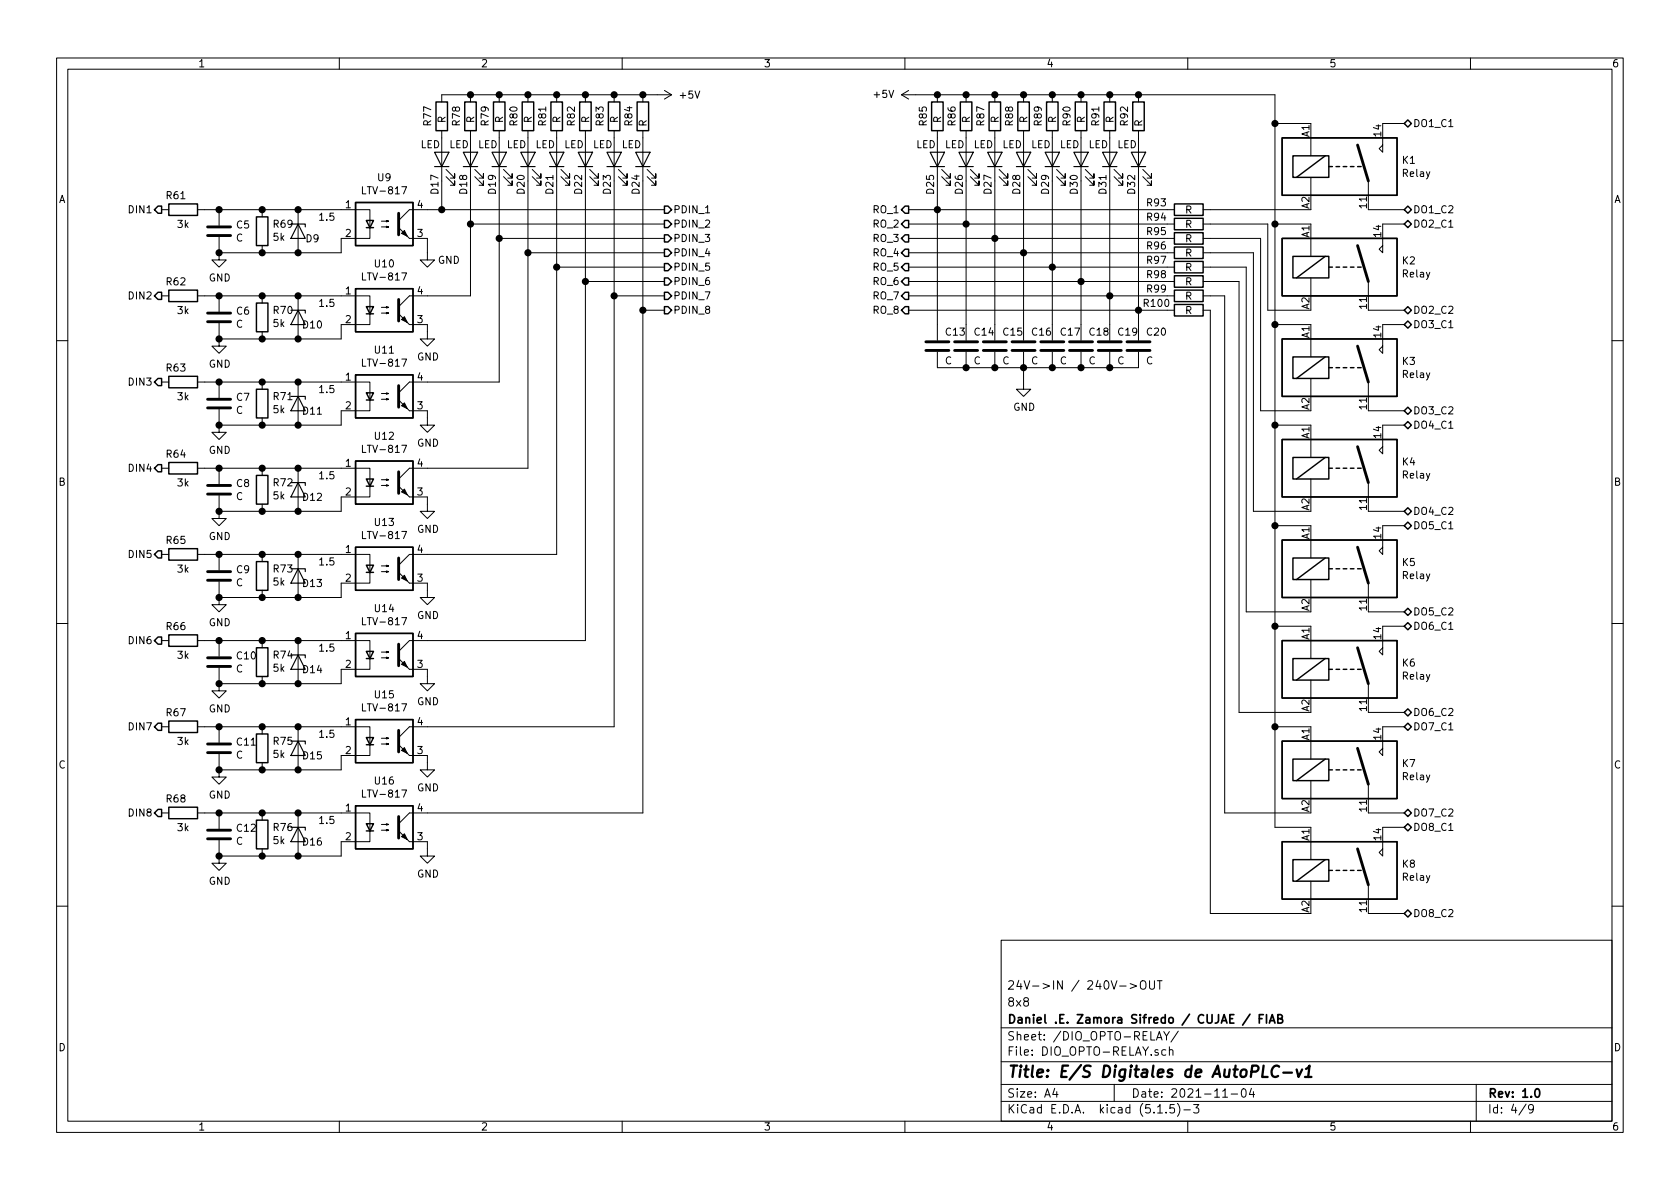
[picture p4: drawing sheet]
<svg xmlns="http://www.w3.org/2000/svg" width="297mm" height="210mm" viewBox="0 0 297 210" stroke-linecap="round" stroke-linejoin="round" font-family="sans-serif">
<g fill="none" stroke="#000" stroke-width=".18">
<path d="M10 10.3h277v189.9h-277zM12 12.2h273v186.1h-273zM60 10.3v1.9M83.2 16.8v1.2M88.3 16.8v1.2M93.3 16.8v1.2M98.4 16.8v1.2M103.5 16.8v1.2M108.6 16.8v1.2M110 10.3v1.9M113.7 16.8v1.2M117.5 16l1.2 .8"/>
<path d="M118.7 16.8h-40.6v1.2M118.7 16.8l-1.2 .7M159.4 16.8l1.3 .7M159.4 16.8h66v129.5h6.4M160 10.3v1.9M160.7 16l-1.3 .8M165.7 16.8v1.2M170.8 16.8v1.2M175.9 16.8v1.2M181 16.8v1.2M186.1 16.8v1.2M191.1 16.8v1.2"/>
<path d="M196.2 16.8v1.2M201.3 16.8v1.2M210 10.3v1.9M260 10.3v1.9M28.6 37.1h1.2M34.9 37.1h30.5v3.3M38.7 37.1v2.8M46.4 37.1v1.2M52.7 37.1v7.6M67.4 39.1h1.3l-.4 .1v-.2l.4 .1M71 33h.9l-.6 1.3M78.1 23.1v14"/>
<path d="M78.9 31.2l1.5 1.6v-.8v.8h-.8M78.9 30l1.5 1.5v-.8v.8h-.8M83.2 23.1v29.2h-10.8l-1.9 1.9M83.2 39.6h34.3M83.9 31.2l1.6 1.6v-.8v.8h-.8M83.9 30l1.6 1.5v-.8v.8h-.8M88.3 23.1v44.5h-15.9l-1.9 1.9M89 31.2l1.6 1.6v-.8v.8h-.8M89 30l1.6 1.5v-.8v.8h-.8M93.3 23.1v59.7h-20.9l-1.9 1.9M94.1 31.2l1.5 1.6v-.8v.8h-.7M94.1 30l1.5 1.5v-.8v.8h-.7"/>
<path d="M98.4 23.1v74.9h-26l-1.9 1.9M99.2 31.2l1.5 1.6v-.8v.8h-.8M99.2 30l1.5 1.5v-.8v.8h-.8M103.5 23.1v90.2h-31.1l-1.9 1.9M104.3 31.2l1.5 1.6v-.8v.8h-.8M104.3 30l1.5 1.5v-.8v.8h-.8M108.6 23.1v105.4h-36.2l-1.9 1.9M109.3 31.2l1.6 1.6v-.8v.8h-.8M109.3 30l1.6 1.5v-.8v.8h-.8M113.7 23.1v120.7h-41.3l-1.9 1.9M114.4 31.2l1.6 1.6v-.8v.8h-.8M114.4 30l1.6 1.5v-.8v.8h-.8"/>
<path d="M117.5 37.1h-45.1l-1.9 1.9M124.7 37.6h.8M160.7 39.6h46.9M160.7 37.1h46.9M165.7 23.1v37.1M166.5 31.2l1.5 1.6v-.8v.8h-.7M166.5 30l1.5 1.5v-.8v.8h-.7M170.8 23.1v37.1M171.6 31.2l1.5 1.6v-.8v.8h-.8M171.6 30l1.5 1.5v-.8v.8h-.8M175.9 23.1v37.1M176.7 31.2l1.5 1.6v-.8v.8h-.8"/>
<path d="M176.7 30l1.5 1.5v-.8v.8h-.8M181 23.1v37.1M181.7 31.2l1.6 1.6v-.8v.8h-.8M181.7 30l1.6 1.5v-.8v.8h-.8M186.1 23.1v37.1M186.8 31.2l1.5 1.6v-.8v.8h-.7M186.8 30l1.5 1.5v-.8v.8h-.7M191.1 23.1v37.1M191.9 31.2l1.5 1.6v-.8v.8h-.7M191.9 30l1.5 1.5v-.8v.8h-.7M196.2 23.1v37.1M197 31.2l1.5 1.6v-.8v.8h-.8"/>
<path d="M197 30l1.5 1.5v-.8v.8h-.8M201.3 23.1v37.1M202.1 31.2l1.5 1.6v-.8v.8h-.8M202.1 30l1.5 1.5v-.8v.8h-.8M212.7 39.6h11.5v15.3h7.6M212.7 37.1h19.1M225.4 39.6h6.4M225.4 21.8h6.4M231.8 24.4v3.2M231.8 31.4v3.1M241.9 37.1h6.4M241.9 32v2.5"/>
<path d="M244.5 24.4v2.5l-.7-.6 .7-.7M244.5 39.6h3.8M244.5 21.8h3.8M28.6 52.3h1.2M34.9 52.3h30.5v3.3M38.7 59.9v1.3h1.3l-1.3 1.3-1.2-1.3h1.2M38.7 44.7v1.3h1.3l-1.3 1.2-1.2-1.2h1.2M38.7 41.9v2.8M38.7 52.3v2.8M38.7 57.1v2.8M46.4 43.4v1.3M46.4 52.3v1.3"/>
<path d="M46.4 58.7v1.2M52.7 52.3v7.6M65.4 55.5v1.9h-5.1v2.5h-21.6M65.4 40.3v1.9h-5.1v2.5h-21.6M67.4 55.4h1.3l-.4 .1v-.3l.4 .2M67.4 54.4h1.3l-.4 .1v-.3l.4 .2M67.4 40.1h1.3l-.4 .2v-.3l.4 .1M71 48.3h.9l-.6 1.2M72.4 57.4h3.2v2.5h1.2l-1.2 1.3-1.3-1.3h1.3M72.4 42.2h3.2v3.8h1.2l-1.2 1.2-1.3-1.2h1.3M88.3 42.2h29.2M93.3 44.7h24.2"/>
<path d="M98.4 47.2h19.1M103.5 49.8h14M108.6 52.3h8.9M113.7 54.9h3.8M160.7 54.9h46.9M160.7 52.3h46.9M160.7 49.8h46.9M160.7 47.2h46.9M160.7 44.7h46.9M160.7 42.2h46.9M212.7 44.7h8.9v45.7h10.2M212.7 52.3h3.8v91.5h15.3"/>
<path d="M212.7 54.9h1.3v106.6h17.8M212.7 49.8h6.4v76.2h12.7M212.7 47.2h7.6v61h11.5M212.7 42.2h10.2v30.4h8.9M225.4 57.4h6.4M231.8 42.2v3.1M231.8 49.1v3.2M231.8 59.9v3.2M241.9 54.9h6.4M241.9 49.8v2.5M244.5 42.2v2.5l-.7-.6 .7-.7M244.5 59.9v2.6l-.7-.7 .7-.6"/>
<path d="M244.5 57.4h3.8M10 60.2h2M28.6 67.6h1.2M34.9 67.6h30.5v3.3M38.7 75.2v1.2h1.3l-1.3 1.3-1.2-1.3h1.2M38.7 67.6v2.8M38.7 72.4v2.8M46.4 67.6v1.2M46.4 73.9v1.3M52.7 67.6v7.6M65.4 70.7v1.9h-5.1v2.6h-21.6M67.4 70.6h1.3l-.4 .1v-.2l.4 .1"/>
<path d="M67.4 69.6h1.3l-.4 .1v-.2l.4 .1M71 63.5h.9l-.6 1.3M71 78.7h.9l-.6 1.3M72.4 72.6h3.2v2.6h1.2l-1.2 1.2-1.3-1.2h1.3M165.7 62.2v2.8h35.6v-2.8M170.8 62.2v2.8M175.9 62.2v2.8M181 62.2v6.6h1.2l-1.2 1.3-1.3-1.3h1.3M186.1 62.2v2.8M191.1 62.2v2.8M196.2 62.2v2.8M225.4 75.2h6.4"/>
<path d="M231.8 66.9v3.2M231.8 77.7v3.2M241.9 67.6v2.5M241.9 72.6h6.4M244.5 77.7v2.6l-.7-.7 .7-.6M244.5 75.2h3.8M285 60.2h2M28.6 82.8h1.2M28.6 98h1.2M34.9 98h30.5v3.3M34.9 82.8h30.5v3.3M38.7 90.4v1.3h1.3l-1.3 1.3-1.2-1.3h1.2"/>
<path d="M38.7 82.8v2.8M38.7 87.6v2.8M38.7 98v2.8M46.4 82.8v1.3M46.4 89.1v1.3M46.4 98v1.3M52.7 82.8v7.6M52.7 98v7.7M65.4 86v1.9h-5.1v2.5h-21.6M67.4 85.8h1.3l-.4 .2v-.3l.4 .1M67.4 84.8h1.3l-.4 .2v-.3l.4 .1M71 94h.9l-.6 1.2"/>
<path d="M72.4 87.9h3.2v2.5h1.2l-1.2 1.3-1.3-1.3h1.3M225.4 93h6.4M231.8 84.7v3.2M231.8 95.5v3.2M241.9 85.3v2.6M241.9 90.4h6.4M244.5 95.5v2.5l-.7-.6 .7-.6M244.5 93h3.8M10 110.3h2M28.6 113.3h1.2M34.9 113.3h30.5v3.3M38.7 105.7v1.2h1.3l-1.3 1.3-1.2-1.3h1.2"/>
<path d="M38.7 102.9v2.8M38.7 113.3v2.8M38.7 118.1v2.8M46.4 104.4v1.3M46.4 113.3v1.2M46.4 119.6v1.3M52.7 113.3v7.6M65.4 101.2v1.9h-5.1v2.6h-21.6M65.4 116.5v1.9h-5.1v2.5h-21.6M67.4 101.1h1.3l-.4 .1v-.2l.4 .1M67.4 100.1h1.3l-.4 .1v-.3l.4 .2M67.4 116.3h1.3l-.4 .2v-.3l.4 .1"/>
<path d="M67.4 115.3h1.3l-.4 .1v-.2l.4 .1M71 109.2h.9l-.6 1.3M72.4 118.4h3.2v2.5h1.2l-1.2 1.3-1.3-1.3h1.3M72.4 103.1h3.2v2.6h1.2l-1.2 1.2-1.3-1.2h1.3M225.4 110.7h6.4M231.8 102.5v3.2M231.8 113.3v3.2M241.9 103.1v2.6M241.9 108.2h6.4M244.5 113.3v2.5l-.7-.6 .7-.7M244.5 110.7h3.8M285 110.3h2"/>
<path d="M28.6 128.5h1.2M34.9 128.5h30.5v3.3M38.7 136.1v1.3h1.3l-1.3 1.3-1.2-1.3h1.2M38.7 120.9v1.3h1.3l-1.3 1.2-1.2-1.2h1.2M38.7 128.5v2.8M38.7 133.3v2.8M46.4 128.5v1.3M46.4 134.9v1.2M52.7 128.5v7.6M65.4 131.7v1.9h-5.1v2.5h-21.6M67.4 131.6h1.3l-.4 .1v-.3l.4 .2M67.4 130.6h1.3l-.4 .1v-.3l.4 .2"/>
<path d="M71 139.7h.9l-.6 1.3M71 124.5h.9l-.6 1.2M72.4 133.6h3.2v2.5h1.2l-1.2 1.3-1.3-1.3h1.3M225.4 128.5h6.4M231.8 120.3v3.1M231.8 131.1v3.1M231.8 138v3.2M241.9 120.9v2.5M241.9 138.7v2.5M241.9 126h6.4M244.5 131.1v2.5l-.7-.6 .7-.7M244.5 128.5h3.8"/>
<path d="M28.6 143.8h1.2M34.9 143.8h30.5v3.3M38.7 151.4v1.2h1.3l-1.3 1.3-1.2-1.3h1.2M38.7 143.8v2.8M38.7 148.6v2.8M46.4 143.8v1.2M46.4 150.1v1.3M52.7 143.8v7.6M65.4 146.9v1.9h-5.1v2.6h-21.6M67.4 146.8h1.3l-.4 .1v-.2l.4 .1M67.4 145.8h1.3l-.4 .1v-.2l.4 .1M72.4 148.8h3.2v2.6h1.2l-1.2 1.2-1.3-1.2h1.3"/>
<path d="M231.8 148.8v3.2M231.8 155.8v3.2M241.9 143.8h6.4M241.9 156.5v2.5M244.5 148.8v2.6l-.7-.7 .7-.6M244.5 146.3h3.8M10 160.2h2M177 166.3h108v32h-108zM199.8 173.9l1.2 .5-1.2 .4M201.7 173.7a.5 .5 0 0 1 .6-.3 .5 .5 0 0 1 .3 .5v.5a.5 .5 0 0 1-.5 .5 .5 .5 0 0 1-.5-.5zM203.3 173.4v1.2l.3 .3h.2l.3-.3v-1.2M204.6 173.4h.9"/>
<path d="M205.1 173.4v1.5M241.9 161.5h6.4M285 160.2h2M60 198.3v1.9M110 198.3v1.9M160 198.3v1.9M177 194.8h108M177 191.8h108M177 187.8h108M177 181.8h108M186.5 192.5l-.4 1h1M186.8 193v1"/>
<path d="M197 191.8v3M204.5 183.9l.5-1.5 .5 1.5M204.6 183.5h.7M204.7 196.8h.8M205.8 182.4l.4 .8 .6-.8M206.1 185.7l-.4-.1-.3 .3 .1 .6 .2 .1 .4-.1M206.2 196.7v.1M206.2 183.2v.7M206.8 185.7l.2-.1 .3 .1 .1 .9M206.8 185.1v1.5M207.6 195.3h-.7l-.1 .7 .2-.1 .5 .1 .2 .2-.1 .5-.2 .1-.6-.1M208.2 195.1a1.71 1.71 0 0 1 0 2.3"/>
<path d="M208.3 182.3l-1.3 2M209.3 196.3h1.2M210 198.3v1.9M211 195.3h1l-.5 .6 .4 .1v.7l-.2 .1-.7-.1M216.2 194h.8M217.7 193.5h1.1M219.6 192.7l.4-.2a.94 .94 0 0 1 0 1.5 .82 .82 0 0 1-.4-1.3zM221.3 192.5l-.4 1h.9M221.6 193v1M260 198.3v1.9M261 191.8v6.5M269.8 195.2l-1.2 2"/>
<path d="M271.1 196l-.3 .3-.4-.1-.1-.2v-.4l.1-.2 .4-.1 .2 .2a1.19 1.19 0 0 1-.2 1.2l-.4 .1"/>
</g>
<path d="M221 179.3l-1.3 2M223.4 179.4h-.7v1.5M223.9 179.4v1.5M222.7 180.1h.4M224.4 180.9l.5-1.5 .5 1.5M224.6 180.5h.7M225.9 180.1h.5l.2-.1 .1-.3-.3-.3h-.5v1.5h.6l.3-.3a.41 .41 0 0 0-.4-.5M271.5 192.7l.2-.2a.81 .81 0 0 1 .6 .6 .81 .81 0 0 1-.3 .8l-.1 .1a.79 .79 0 0 1-.4-1.3z" fill="none" stroke="#000" stroke-width=".3"/>
<path d="M223.4 188.4l-.2 2h.9M226.2 188.6a.87 .87 0 0 0-1 0 .87 .87 0 0 0-.4 1 .7 .7 0 0 0 .3 .8 .7 .7 0 0 0 .9-.1M226.9 189.7h1.5M229.3 189.1l.3 1.3 .6-1.3M230.7 190.4h1.2M230.9 189l.6-.6-.2 2" fill="none" stroke="#000" stroke-width=".41"/>
<g fill="none" stroke="#000" stroke-width=".25">
<path d="M77.1 18h2v5.1h-2zM82.2 18h2v5.1h-2zM87.2 18h2.1v5.1h-2.1zM92.3 18h2.1v5.1h-2.1zM97.4 18h2v5.1h-2zM102.5 18h2v5.1h-2zM107.6 18h2v5.1h-2zM112.6 18h2.1v5.1h-2.1zM164.7 18h2.1v5.1h-2.1zM169.8 18h2v5.1h-2zM174.9 18h2v5.1h-2zM180 18h2v5.1h-2z"/>
<path d="M185 18h2.1v5.1h-2.1zM190.1 18h2.1v5.1h-2.1zM195.2 18h2v5.1h-2zM200.3 18h2v5.1h-2zM27.9 36.4h.7v1.3h-.7l-.6-.6zM29.8 36.1h5.1v2h-5.1zM45.3 38.3h2.1v5.1h-2.1zM62.9 35.8h10.1v7.6h-10.1zM64.8 39h1.2l-.6 1.3zM117.5 36.4h.6l.6 .7-.6 .6h-.6zM117.5 39h.6l.6 .6-.6 .7h-.6zM160 39h.7v1.3h-.7l-.6-.7z"/>
<path d="M160 36.4h.7v1.3h-.7l-.6-.6zM207.6 38.6h5.1v2h-5.1zM207.6 36.1h5.1v2h-5.1zM226.7 24.4h20.3v10.1h-20.3zM228.6 27.6h6.3v3.8h-6.3zM234.3 27.6l-5.1 3.8M234.9 29.5h.7M236.2 29.5h.7M237.5 29.5h.6M238.8 29.5h.6M240 29.5h.7M248.3 39.6l.6-.6 .7 .6-.7 .7z"/>
<path d="M248.3 37.1l.6-.7 .7 .7-.7 .6zM248.3 21.8l.6-.6 .7 .6-.7 .7zM27.9 51.7h.7v1.3h-.7l-.6-.7zM29.8 51.3h5.1v2h-5.1zM45.3 53.6h2.1v5.1h-2.1zM62.9 51h10.1v7.7h-10.1zM64.8 54.2h1.2l-.6 1.3zM64.8 55.5h1.2M64.8 40.3h1.2M117.5 46.6h.6l.6 .6-.6 .7h-.6zM117.5 49.1h.6l.6 .7-.6 .6h-.6zM117.5 51.7h.6l.6 .6-.6 .7h-.6z"/>
<path d="M117.5 54.2h.6l.6 .7-.6 .6h-.6zM117.5 41.5h.6l.6 .7-.6 .6h-.6zM117.5 44.1h.6l.6 .6-.6 .6h-.6zM160 41.5h.7v1.3h-.7l-.6-.6zM160 44.1h.7v1.2h-.7l-.6-.6zM160 54.2h.7v1.3h-.7l-.6-.6zM160 51.7h.7v1.3h-.7l-.6-.7zM160 49.1h.7v1.3h-.7l-.6-.6zM160 46.6h.7v1.3h-.7l-.6-.7zM207.6 53.8h5.1v2.1h-5.1zM207.6 51.3h5.1v2h-5.1zM207.6 48.8h5.1v2h-5.1z"/>
<path d="M207.6 46.2h5.1v2.1h-5.1zM207.6 43.7h5.1v2h-5.1zM207.6 41.1h5.1v2.1h-5.1zM226.7 42.2h20.3v10.1h-20.3zM226.7 59.9h20.3v10.2h-20.3zM228.6 45.3h6.3v3.8h-6.3zM234.3 45.3l-5.1 3.8M234.9 47.2h.7M236.2 47.2h.7M237.5 47.2h.6M238.8 47.2h.6M240 47.2h.7"/>
<path d="M248.3 57.4l.6-.6 .7 .6-.7 .6zM248.3 54.9l.6-.7 .7 .7-.7 .6zM27.9 66.9h.7v1.3h-.7l-.6-.6zM29.8 66.5h5.1v2.1h-5.1zM45.3 68.8h2.1v5.1h-2.1zM62.9 66.3h10.1v7.6h-10.1zM64.8 69.5h1.2l-.6 1.2zM64.8 70.7h1.2M226.7 77.7h20.3v10.2h-20.3zM228.6 63.1h6.3v3.8h-6.3zM234.3 63.1l-5.1 3.8M234.9 65h.7"/>
<path d="M236.2 65h.7M237.5 65h.6M238.8 65h.6M240 65h.7M248.3 75.2l.6-.7 .7 .7-.7 .6zM248.9 72l.7 .6-.7 .7-.6-.7zM27.9 97.4h.7v1.3h-.7l-.6-.7zM27.9 82.2h.7v1.2h-.7l-.6-.6zM29.8 81.8h5.1v2h-5.1zM29.8 97h5.1v2.1h-5.1zM45.3 84.1h2.1v5h-2.1zM45.3 99.3h2.1v5.1h-2.1z"/>
<path d="M62.9 96.8h10.1v7.6h-10.1zM62.9 81.5h10.1v7.6h-10.1zM64.8 99.9h1.2l-.6 1.3zM64.8 84.7h1.2l-.6 1.3zM64.8 86h1.2M226.7 95.5h20.3v10.2h-20.3zM228.6 80.9h6.3v3.8h-6.3zM228.6 98.7h6.3v3.8h-6.3zM234.3 80.9l-5.1 3.8M234.3 98.7l-5.1 3.8M234.9 82.8h.7M236.2 82.8h.7"/>
<path d="M237.5 82.8h.6M238.8 82.8h.6M240 82.8h.7M248.3 90.4l.6-.6 .7 .6-.7 .7zM248.3 93l.6-.7 .7 .7-.7 .6zM27.9 112.6h.7v1.3h-.7l-.6-.6zM29.8 112.3h5.1v2h-5.1zM45.3 114.5h2.1v5.1h-2.1zM62.9 112h10.1v7.6h-10.1zM64.8 115.2h1.2l-.6 1.3zM64.8 101.2h1.2M64.8 116.5h1.2"/>
<path d="M226.7 113.3h20.3v10.1h-20.3zM228.6 116.5h6.3v3.8h-6.3zM234.3 116.5l-5.1 3.8M234.9 100.6h.7M234.9 118.4h.7M236.2 100.6h.7M236.2 118.4h.7M237.5 100.6h.6M237.5 118.4h.6M238.8 100.6h.6M238.8 118.4h.6M240 100.6h.7"/>
<path d="M240 118.4h.7M248.3 110.7l.6-.6 .7 .6-.7 .7zM248.9 107.6l.7 .6-.7 .6-.6-.6zM27.9 127.9h.7v1.3h-.7l-.6-.7zM29.8 127.5h5.1v2h-5.1zM45.3 129.8h2.1v5.1h-2.1zM62.9 127.2h10.1v7.7h-10.1zM64.8 130.4h1.2l-.6 1.3zM64.8 131.7h1.2M226.7 131.1h20.3v10.1h-20.3zM228.6 134.2h6.3v3.8h-6.3zM234.3 134.2l-5.1 3.8"/>
<path d="M234.9 136.1h.7M236.2 136.1h.7M237.5 136.1h.6M238.8 136.1h.6M240 136.1h.7M248.3 126l.6-.7 .7 .7-.7 .6zM248.3 128.5l.6-.6 .7 .6-.7 .7zM27.3 143.8l.6-.7h.7v1.3h-.7zM29.8 142.7h5.1v2.1h-5.1zM45.3 145h2.1v5.1h-2.1zM62.9 142.5h10.1v7.6h-10.1zM64.8 145.7h1.2l-.6 1.2z"/>
<path d="M64.8 146.9h1.2M226.7 148.8h20.3v10.2h-20.3zM228.6 152h6.3v3.8h-6.3zM234.3 152l-5.1 3.8M234.9 153.9h.7M236.2 153.9h.7M237.5 153.9h.6M238.8 153.9h.6M240 153.9h.7M248.3 146.3l.6-.6 .7 .6-.7 .6zM248.3 143.8l.6-.7 .7 .7-.7 .6zM248.3 161.5l.6-.6 .7 .6-.7 .7z"/>
</g>
<g fill="none" stroke="#000" stroke-width=".2">
<path d="M51.4 39.6h2.6v.5M52.7 39.6l1.3 2.6h-2.6zM76.8 26.9h2.6l-1.3 2.6zM76.8 29.5h2.6M81.9 26.9h2.6l-1.3 2.6zM81.9 29.5h2.6M87 26.9h2.5l-1.2 2.6zM87 29.5h2.5M92.1 26.9h2.5l-1.3 2.6zM92.1 29.5h2.5M97.2 26.9h2.5l-1.3 2.6zM97.2 29.5h2.5"/>
<path d="M102.2 26.9h2.6l-1.3 2.6zM102.2 29.5h2.6M107.3 26.9h2.6l-1.3 2.6zM107.3 29.5h2.6M112.4 26.9h2.5l-1.2 2.6zM112.4 29.5h2.5M164.5 26.9h2.5l-1.3 2.6zM164.5 29.5h2.5M169.5 26.9h2.6l-1.3 2.6zM169.5 29.5h2.6M174.6 26.9h2.6l-1.3 2.6zM174.6 29.5h2.6"/>
<path d="M179.7 26.9h2.5l-1.2 2.6zM179.7 29.5h2.5M184.8 26.9h2.5l-1.2 2.6zM184.8 29.5h2.5M189.9 26.9h2.5l-1.3 2.6zM189.9 29.5h2.5M194.9 26.9h2.6l-1.3 2.6zM194.9 29.5h2.6M200 26.9h2.6l-1.3 2.6zM200 29.5h2.6M51.4 54.9h2.6v.5M52.7 54.9l1.3 2.5h-2.6z"/>
<path d="M51.4 70.1h2.6v.5M52.7 70.1l1.3 2.5h-2.6zM51.4 85.3h2.6v.5M52.7 85.3l1.3 2.6h-2.6zM51.4 100.6h2.6v.5M51.4 115.8h2.6v.5M52.7 100.6l1.3 2.5h-2.6zM52.7 115.8l1.3 2.6h-2.6zM51.4 131.1h2.6v.5M52.7 131.1l1.3 2.5h-2.6zM51.4 146.3h2.6v.5M52.7 146.3l1.3 2.5h-2.6z"/>
</g>
<g fill="none" stroke="#000" stroke-width=".51">
<path d="M70.5 37.7v3.8M240 25.6l1.9 6.4M36.7 56.9h4.1M36.7 55.4h4.1M36.7 41.7h4.1M36.7 40.1h4.1M70.5 53v3.8M240 43.4l1.9 6.4M36.7 72.1h4.1M36.7 70.6h4.1M70.5 68.2v3.8M163.7 62h4.1"/>
<path d="M163.7 60.4h4.1M168.8 62h4M168.8 60.4h4M173.9 62h4M173.9 60.4h4M178.9 62h4.1M178.9 60.4h4.1M184 62h4.1M184 60.4h4.1M189.1 62h4.1M189.1 60.4h4.1M194.2 62h4"/>
<path d="M194.2 60.4h4M199.3 62h4M199.3 60.4h4M240 61.2l1.9 6.4M240 79l1.9 6.3M36.7 87.4h4.1M36.7 85.8h4.1M70.5 98.7v3.8M70.5 83.4v3.8M240 96.8l1.9 6.3M36.7 102.6h4.1M36.7 101.1h4.1"/>
<path d="M36.7 117.9h4.1M36.7 116.3h4.1M70.5 113.9v3.8M240 114.5l1.9 6.4M36.7 133.1h4.1M36.7 131.6h4.1M70.5 129.2v3.8M240 132.3l1.9 6.4M36.7 148.3h4.1M36.7 146.8h4.1M70.5 144.4v3.8M240 150.1l1.9 6.4"/>
</g>
<g fill="#000" stroke="#000" stroke-width=".18">
<path d="M71 56.5l.5-.5 .5 1zM71 41.3l.5-.5 .5 1zM70.5 55.5l1.9 1.9zM70.5 40.3l1.9 1.9zM71 71.7l.5-.5 .5 1.1zM70.5 70.7l1.9 1.9zM71 87l.5-.5 .5 1zM70.5 86l1.9 1.9zM71 102.2l.5-.5 .5 1zM71 117.5l.5-.5 .5 1zM70.5 101.2l1.9 1.9zM70.5 116.5l1.9 1.9z"/>
<path d="M71 132.7l.5-.5 .5 1zM70.5 131.7l1.9 1.9zM71 147.9l.5-.5 .5 1.1zM70.5 146.9l1.9 1.9z"/>
</g>
<g fill="#000" stroke="#000" stroke-width=".25">
<circle cx="83.2" cy="16.8" r=".51"/>
<circle cx="88.3" cy="16.8" r=".51"/>
<circle cx="93.3" cy="16.8" r=".51"/>
<circle cx="98.4" cy="16.8" r=".51"/>
<circle cx="103.5" cy="16.8" r=".51"/>
<circle cx="108.6" cy="16.8" r=".51"/>
<circle cx="113.7" cy="16.8" r=".51"/>
<circle cx="165.7" cy="16.8" r=".51"/>
<circle cx="170.8" cy="16.8" r=".51"/>
<circle cx="175.9" cy="16.8" r=".51"/>
<circle cx="181" cy="16.8" r=".51"/>
<circle cx="186.1" cy="16.8" r=".51"/>
<circle cx="191.1" cy="16.8" r=".51"/>
<circle cx="196.2" cy="16.8" r=".51"/>
<circle cx="201.3" cy="16.8" r=".51"/>
<circle cx="38.7" cy="37.1" r=".51"/>
<circle cx="46.4" cy="37.1" r=".51"/>
<circle cx="52.7" cy="37.1" r=".51"/>
<circle cx="78.1" cy="37.1" r=".51"/>
<circle cx="83.2" cy="39.6" r=".51"/>
<circle cx="165.7" cy="37.1" r=".51"/>
<circle cx="170.8" cy="39.6" r=".51"/>
<circle cx="225.4" cy="21.8" r=".51"/>
<circle cx="225.4" cy="39.6" r=".51"/>
<circle cx="38.7" cy="44.7" r=".51"/>
<circle cx="38.7" cy="59.9" r=".51"/>
<circle cx="38.7" cy="52.3" r=".51"/>
<circle cx="46.4" cy="52.3" r=".51"/>
<circle cx="46.4" cy="59.9" r=".51"/>
<circle cx="46.4" cy="44.7" r=".51"/>
<circle cx="52.7" cy="52.3" r=".51"/>
<circle cx="52.7" cy="59.9" r=".51"/>
<circle cx="52.7" cy="44.7" r=".51"/>
<circle cx="88.3" cy="42.2" r=".51"/>
<circle cx="93.3" cy="44.7" r=".51"/>
<circle cx="98.4" cy="47.2" r=".51"/>
<circle cx="103.5" cy="49.8" r=".51"/>
<circle cx="108.6" cy="52.3" r=".51"/>
<circle cx="113.7" cy="54.9" r=".51"/>
<circle cx="175.9" cy="42.2" r=".51"/>
<circle cx="181" cy="44.7" r=".51"/>
<circle cx="186.1" cy="47.2" r=".51"/>
<circle cx="191.1" cy="49.8" r=".51"/>
<circle cx="196.2" cy="52.3" r=".51"/>
<circle cx="201.3" cy="54.9" r=".51"/>
<circle cx="225.4" cy="57.4" r=".51"/>
<circle cx="38.7" cy="75.2" r=".51"/>
<circle cx="38.7" cy="67.6" r=".51"/>
<circle cx="46.4" cy="67.6" r=".51"/>
<circle cx="46.4" cy="75.2" r=".51"/>
<circle cx="52.7" cy="67.6" r=".51"/>
<circle cx="52.7" cy="75.2" r=".51"/>
<circle cx="170.8" cy="65" r=".51"/>
<circle cx="175.9" cy="65" r=".51"/>
<circle cx="181" cy="65" r=".51"/>
<circle cx="186.1" cy="65" r=".51"/>
<circle cx="191.1" cy="65" r=".51"/>
<circle cx="196.2" cy="65" r=".51"/>
<circle cx="225.4" cy="75.2" r=".51"/>
<circle cx="38.7" cy="82.8" r=".51"/>
<circle cx="38.7" cy="90.4" r=".51"/>
<circle cx="38.7" cy="98" r=".51"/>
<circle cx="46.4" cy="98" r=".51"/>
<circle cx="46.4" cy="82.8" r=".51"/>
<circle cx="46.4" cy="90.4" r=".51"/>
<circle cx="52.7" cy="90.4" r=".51"/>
<circle cx="52.7" cy="82.8" r=".51"/>
<circle cx="52.7" cy="98" r=".51"/>
<circle cx="225.4" cy="93" r=".51"/>
<circle cx="38.7" cy="113.3" r=".51"/>
<circle cx="38.7" cy="105.7" r=".51"/>
<circle cx="46.4" cy="113.3" r=".51"/>
<circle cx="46.4" cy="105.7" r=".51"/>
<circle cx="52.7" cy="113.3" r=".51"/>
<circle cx="52.7" cy="105.7" r=".51"/>
<circle cx="225.4" cy="110.7" r=".51"/>
<circle cx="38.7" cy="120.9" r=".51"/>
<circle cx="38.7" cy="136.1" r=".51"/>
<circle cx="38.7" cy="128.5" r=".51"/>
<circle cx="46.4" cy="120.9" r=".51"/>
<circle cx="46.4" cy="136.1" r=".51"/>
<circle cx="46.4" cy="128.5" r=".51"/>
<circle cx="52.7" cy="120.9" r=".51"/>
<circle cx="52.7" cy="128.5" r=".51"/>
<circle cx="52.7" cy="136.1" r=".51"/>
<circle cx="225.4" cy="128.5" r=".51"/>
<circle cx="38.7" cy="151.4" r=".51"/>
<circle cx="38.7" cy="143.8" r=".51"/>
<circle cx="46.4" cy="151.4" r=".51"/>
<circle cx="46.4" cy="143.8" r=".51"/>
<circle cx="52.7" cy="151.4" r=".51"/>
<circle cx="52.7" cy="143.8" r=".51"/>
</g>
<text font-size="2.8" x="178" y="190.5">Title: E/S Digitales de AutoPLC-v1</text>
<g font-size="2.1">
<text x="178" y="178">8x8</text>
<text x="178" y="175">24V-&gt;IN / 240V-&gt;OUT</text>
<text x="178" y="184">Sheet: /DIO_OPTO-RELAY/</text>
<text x="178" y="181">Daniel .E. Zamora Sifredo / CUJAE / FIAB</text>
<text x="178" y="186.7">File: DIO_OPTO-RELAY.sch</text>
<text x="178" y="196.9">KiCad E.D.A. kicad (5.1.5)-3</text>
<text x="178" y="194.1">Size: A4</text>
<text x="200" y="194.1">Date: 2021-11-04</text>
<text x="263" y="194.1">Rev: 1.0</text>
<text x="263" y="196.9">Id: 4/9</text>
</g>
<g font-size="1.8">
<text x="35" y="11.9">1</text>
<text x="85" y="11.9">2</text>
<text x="135" y="11.9">3</text>
<text x="185" y="11.9">4</text>
<text x="235" y="11.9">5</text>
<text x="285" y="11.9">6</text>
<text x="120.3" y="17.4">+5V</text>
<text x="154.6" y="17.3">+5V</text>
<text x="76.3" y="22.2" transform="rotate(-90 76.3 22.2)">R77</text>
<text x="78.8" y="21.8" transform="rotate(-90 78.8 21.8)">R</text>
<text x="81.3" y="22.2" transform="rotate(-90 81.3 22.2)">R78</text>
<text x="83.9" y="21.8" transform="rotate(-90 83.9 21.8)">R</text>
<text x="86.4" y="22.2" transform="rotate(-90 86.4 22.2)">R79</text>
<text x="89" y="21.8" transform="rotate(-90 89 21.8)">R</text>
<text x="91.5" y="22.2" transform="rotate(-90 91.5 22.2)">R80</text>
<text x="94" y="21.8" transform="rotate(-90 94 21.8)">R</text>
<text x="96.6" y="22.2" transform="rotate(-90 96.6 22.2)">R81</text>
<text x="99.1" y="21.8" transform="rotate(-90 99.1 21.8)">R</text>
<text x="101.7" y="22.2" transform="rotate(-90 101.7 22.2)">R82</text>
<text x="104.2" y="21.8" transform="rotate(-90 104.2 21.8)">R</text>
<text x="106.7" y="22.2" transform="rotate(-90 106.7 22.2)">R83</text>
<text x="109.3" y="21.8" transform="rotate(-90 109.3 21.8)">R</text>
<text x="111.8" y="22.2" transform="rotate(-90 111.8 22.2)">R84</text>
<text x="114.4" y="22.4" transform="rotate(-90 114.4 22.4)">R</text>
<text x="163.9" y="22.2" transform="rotate(-90 163.9 22.2)">R85</text>
<text x="166.4" y="21.8" transform="rotate(-90 166.4 21.8)">R</text>
<text x="169" y="22.2" transform="rotate(-90 169 22.2)">R86</text>
<text x="171.5" y="21.8" transform="rotate(-90 171.5 21.8)">R</text>
<text x="174" y="22.2" transform="rotate(-90 174 22.2)">R87</text>
<text x="176.6" y="21.8" transform="rotate(-90 176.6 21.8)">R</text>
<text x="179.1" y="22.2" transform="rotate(-90 179.1 22.2)">R88</text>
<text x="181.7" y="21.8" transform="rotate(-90 181.7 21.8)">R</text>
<text x="184.2" y="22.2" transform="rotate(-90 184.2 22.2)">R89</text>
<text x="186.7" y="21.8" transform="rotate(-90 186.7 21.8)">R</text>
<text x="189.3" y="22.2" transform="rotate(-90 189.3 22.2)">R90</text>
<text x="191.8" y="21.8" transform="rotate(-90 191.8 21.8)">R</text>
<text x="194.4" y="22.2" transform="rotate(-90 194.4 22.2)">R91</text>
<text x="196.9" y="21.8" transform="rotate(-90 196.9 21.8)">R</text>
<text x="199.4" y="22.2" transform="rotate(-90 199.4 22.2)">R92</text>
<text x="202" y="22.4" transform="rotate(-90 202 22.4)">R</text>
<text x="249.8" y="22.5">DO1_C1</text>
<text x="74.3" y="26.2">LED</text>
<text x="79.4" y="26.2">LED</text>
<text x="84.5" y="26.2">LED</text>
<text x="89.6" y="26.2">LED</text>
<text x="94.7" y="26.2">LED</text>
<text x="99.7" y="26.2">LED</text>
<text x="104.8" y="26.2">LED</text>
<text x="109.9" y="26.2">LED</text>
<text x="162" y="26.2">LED</text>
<text x="167.1" y="26.2">LED</text>
<text x="172.1" y="26.2">LED</text>
<text x="177.2" y="26.2">LED</text>
<text x="182.3" y="26.2">LED</text>
<text x="187.4" y="26.2">LED</text>
<text x="192.5" y="26.2">LED</text>
<text x="197.5" y="26.2">LED</text>
<text x="231.5" y="24.2" transform="rotate(-90 231.5 24.2)">A1</text>
<text x="244.2" y="24.1" transform="rotate(-90 244.2 24.1)">14</text>
<text x="248" y="29">K1</text>
<text x="10.4" y="35.9">A</text>
<text x="29.5" y="35.2">R61</text>
<text x="64.5" y="34.4">LTV-817</text>
<text x="66.8" y="32">U9</text>
<text x="77.5" y="34.3" transform="rotate(-90 77.5 34.3)">D17</text>
<text x="82.6" y="34.3" transform="rotate(-90 82.6 34.3)">D18</text>
<text x="87.7" y="34.3" transform="rotate(-90 87.7 34.3)">D19</text>
<text x="92.8" y="34.3" transform="rotate(-90 92.8 34.3)">D20</text>
<text x="97.8" y="34.3" transform="rotate(-90 97.8 34.3)">D21</text>
<text x="102.9" y="34.3" transform="rotate(-90 102.9 34.3)">D22</text>
<text x="108" y="34.3" transform="rotate(-90 108 34.3)">D23</text>
<text x="113.1" y="34.3" transform="rotate(-90 113.1 34.3)">D24</text>
<text x="165.2" y="34.3" transform="rotate(-90 165.2 34.3)">D25</text>
<text x="170.2" y="34.3" transform="rotate(-90 170.2 34.3)">D26</text>
<text x="175.3" y="34.3" transform="rotate(-90 175.3 34.3)">D27</text>
<text x="180.4" y="34.3" transform="rotate(-90 180.4 34.3)">D28</text>
<text x="185.5" y="34.3" transform="rotate(-90 185.5 34.3)">D29</text>
<text x="190.6" y="34.3" transform="rotate(-90 190.6 34.3)">D30</text>
<text x="195.6" y="34.3" transform="rotate(-90 195.6 34.3)">D31</text>
<text x="200.7" y="34.3" transform="rotate(-90 200.7 34.3)">D32</text>
<text x="248.1" y="31.3">Relay</text>
<text x="285.4" y="35.9">A</text>
<text x="23" y="37.7">DIN1</text>
<text x="31.4" y="40.3">3k</text>
<text x="41.9" y="40.4">C5</text>
<text x="48.4" y="40.3">R69</text>
<text x="56.6" y="39">1.5</text>
<text x="61.1" y="36.8">1</text>
<text x="61.1" y="41.9">2</text>
<text x="73.8" y="41.9">3</text>
<text x="73.8" y="36.8">4</text>
<text x="119" y="37.7">PDIN_1</text>
<text x="119" y="40.3">PDIN_2</text>
<text x="154.5" y="40.3">RO_2</text>
<text x="154.5" y="37.7">RO_1</text>
<text x="202.8" y="41.6">R95</text>
<text x="202.8" y="39">R94</text>
<text x="202.8" y="36.5">R93</text>
<text x="209.5" y="40.3">R</text>
<text x="209.5" y="37.8">R</text>
<text x="231.5" y="36.9" transform="rotate(-90 231.5 36.9)">A2</text>
<text x="241.7" y="36.8" transform="rotate(-90 241.7 36.8)">11</text>
<text x="244.2" y="41.9" transform="rotate(-90 244.2 41.9)">14</text>
<text x="249.8" y="40.3">DO2_C1</text>
<text x="249.8" y="37.7">DO1_C2</text>
<text x="41.7" y="42.7">C</text>
<text x="48.4" y="42.6">5k</text>
<text x="54.1" y="42.8">D9</text>
<text x="66.3" y="47.3">U10</text>
<text x="77.4" y="46.7">GND</text>
<text x="119" y="47.9">PDIN_5</text>
<text x="119" y="42.8">PDIN_3</text>
<text x="119" y="45.3">PDIN_4</text>
<text x="154.5" y="42.8">RO_3</text>
<text x="154.5" y="45.3">RO_4</text>
<text x="154.5" y="47.9">RO_5</text>
<text x="202.8" y="46.7">R97</text>
<text x="202.8" y="44.1">R96</text>
<text x="209.5" y="47.9">R</text>
<text x="209.5" y="45.4">R</text>
<text x="209.5" y="42.8">R</text>
<text x="231.5" y="42" transform="rotate(-90 231.5 42)">A1</text>
<text x="248" y="46.8">K2</text>
<text x="23" y="53">DIN2</text>
<text x="29.5" y="50.5">R62</text>
<text x="36.9" y="49.8">GND</text>
<text x="61.1" y="52.1">1</text>
<text x="64.5" y="49.6">LTV-817</text>
<text x="73.8" y="52.1">4</text>
<text x="119" y="50.4">PDIN_6</text>
<text x="119" y="53">PDIN_7</text>
<text x="154.5" y="53">RO_7</text>
<text x="154.5" y="50.4">RO_6</text>
<text x="202.8" y="51.7">R99</text>
<text x="202.8" y="49.2">R98</text>
<text x="209.5" y="53">R</text>
<text x="209.5" y="50.5">R</text>
<text x="248.1" y="49.1">Relay</text>
<text x="31.4" y="55.5">3k</text>
<text x="41.7" y="58">C</text>
<text x="41.9" y="55.6">C6</text>
<text x="48.4" y="57.8">5k</text>
<text x="48.4" y="55.5">R70</text>
<text x="53.6" y="58.1">D10</text>
<text x="56.6" y="54.3">1.5</text>
<text x="61.1" y="57.1">2</text>
<text x="73.8" y="57.1">3</text>
<text x="119" y="55.5">PDIN_8</text>
<text x="154.5" y="55.5">RO_8</text>
<text x="167.3" y="59.4">C13</text>
<text x="172.4" y="59.4">C14</text>
<text x="177.4" y="59.4">C15</text>
<text x="182.5" y="59.4">C16</text>
<text x="187.6" y="59.4">C17</text>
<text x="192.7" y="59.4">C18</text>
<text x="197.8" y="59.4">C19</text>
<text x="202.4" y="54.3">R100</text>
<text x="202.8" y="59.4">C20</text>
<text x="209.5" y="55.5">R</text>
<text x="231.5" y="59.8" transform="rotate(-90 231.5 59.8)">A1</text>
<text x="231.5" y="54.7" transform="rotate(-90 231.5 54.7)">A2</text>
<text x="241.7" y="54.6" transform="rotate(-90 241.7 54.6)">11</text>
<text x="244.2" y="59.6" transform="rotate(-90 244.2 59.6)">14</text>
<text x="249.8" y="58">DO3_C1</text>
<text x="249.8" y="55.5">DO2_C2</text>
<text x="29.5" y="65.7">R63</text>
<text x="36.9" y="65">GND</text>
<text x="64.5" y="64.8">LTV-817</text>
<text x="66.3" y="62.5">U11</text>
<text x="73.7" y="63.7">GND</text>
<text x="167.1" y="64.4">C</text>
<text x="172.2" y="64.4">C</text>
<text x="177.2" y="64.4">C</text>
<text x="182.3" y="64.4">C</text>
<text x="187.4" y="64.4">C</text>
<text x="192.5" y="64.4">C</text>
<text x="197.6" y="64.4">C</text>
<text x="202.6" y="64.4">C</text>
<text x="248" y="64.5">K3</text>
<text x="23" y="68.2">DIN3</text>
<text x="31.4" y="70.8">3k</text>
<text x="41.9" y="70.9">C7</text>
<text x="48.4" y="70.8">R71</text>
<text x="56.6" y="69.5">1.5</text>
<text x="61.1" y="67.3">1</text>
<text x="73.8" y="67.3">4</text>
<text x="248.1" y="66.8">Relay</text>
<text x="41.7" y="73.2">C</text>
<text x="48.4" y="73.1">5k</text>
<text x="53.6" y="73.3">D11</text>
<text x="61.1" y="72.4">2</text>
<text x="66.3" y="77.8">U12</text>
<text x="73.8" y="72.4">3</text>
<text x="179.1" y="72.6">GND</text>
<text x="231.5" y="77.6" transform="rotate(-90 231.5 77.6)">A1</text>
<text x="231.5" y="72.5" transform="rotate(-90 231.5 72.5)">A2</text>
<text x="241.7" y="72.3" transform="rotate(-90 241.7 72.3)">11</text>
<text x="244.2" y="77.4" transform="rotate(-90 244.2 77.4)">14</text>
<text x="249.8" y="75.8">DO4_C1</text>
<text x="249.8" y="73.3">DO3_C2</text>
<text x="23" y="83.4">DIN4</text>
<text x="29.5" y="80.9">R64</text>
<text x="36.9" y="80.3">GND</text>
<text x="61.1" y="82.5">1</text>
<text x="64.5" y="80.1">LTV-817</text>
<text x="73.7" y="79">GND</text>
<text x="73.8" y="82.5">4</text>
<text x="248" y="82.3">K4</text>
<text x="10.4" y="85.9">B</text>
<text x="31.4" y="86">3k</text>
<text x="41.7" y="88.4">C</text>
<text x="41.9" y="86.1">C8</text>
<text x="48.4" y="88.3">5k</text>
<text x="48.4" y="86">R72</text>
<text x="53.6" y="88.6">D12</text>
<text x="56.6" y="84.8">1.5</text>
<text x="61.1" y="87.6">2</text>
<text x="73.8" y="87.6">3</text>
<text x="248.1" y="84.6">Relay</text>
<text x="285.4" y="85.9">B</text>
<text x="36.9" y="95.5">GND</text>
<text x="64.5" y="95.3">LTV-817</text>
<text x="66.3" y="93">U13</text>
<text x="73.7" y="94.2">GND</text>
<text x="231.5" y="95.3" transform="rotate(-90 231.5 95.3)">A1</text>
<text x="231.5" y="90.3" transform="rotate(-90 231.5 90.3)">A2</text>
<text x="241.7" y="90.1" transform="rotate(-90 241.7 90.1)">11</text>
<text x="244.2" y="95.2" transform="rotate(-90 244.2 95.2)">14</text>
<text x="249.8" y="91.1">DO4_C2</text>
<text x="249.8" y="93.6">DO5_C1</text>
<text x="23" y="98.7">DIN5</text>
<text x="29.5" y="96.2">R65</text>
<text x="31.4" y="101.3">3k</text>
<text x="41.9" y="101.4">C9</text>
<text x="48.4" y="101.2">R73</text>
<text x="56.6" y="100">1.5</text>
<text x="61.1" y="97.8">1</text>
<text x="73.8" y="97.8">4</text>
<text x="248" y="100.1">K5</text>
<text x="41.7" y="103.7">C</text>
<text x="48.4" y="103.6">5k</text>
<text x="53.6" y="103.8">D13</text>
<text x="61.1" y="102.9">2</text>
<text x="73.8" y="102.9">3</text>
<text x="241.7" y="107.9" transform="rotate(-90 241.7 107.9)">11</text>
<text x="248.1" y="102.4">Relay</text>
<text x="23" y="113.9">DIN6</text>
<text x="29.5" y="111.4">R66</text>
<text x="36.9" y="110.7">GND</text>
<text x="61.1" y="113">1</text>
<text x="64.5" y="110.6">LTV-817</text>
<text x="66.3" y="108.2">U14</text>
<text x="73.7" y="109.5">GND</text>
<text x="73.8" y="113">4</text>
<text x="231.5" y="113.1" transform="rotate(-90 231.5 113.1)">A1</text>
<text x="231.5" y="108" transform="rotate(-90 231.5 108)">A2</text>
<text x="244.2" y="113" transform="rotate(-90 244.2 113)">14</text>
<text x="249.8" y="108.8">DO5_C2</text>
<text x="249.8" y="111.4">DO6_C1</text>
<text x="31.4" y="116.5">3k</text>
<text x="41.7" y="118.9">C</text>
<text x="41.9" y="116.6">C10</text>
<text x="48.4" y="118.8">5k</text>
<text x="48.4" y="116.5">R74</text>
<text x="53.6" y="119">D14</text>
<text x="56.6" y="115.2">1.5</text>
<text x="61.1" y="118.1">2</text>
<text x="73.8" y="118.1">3</text>
<text x="248" y="117.9">K6</text>
<text x="36.9" y="126">GND</text>
<text x="64.5" y="125.8">LTV-817</text>
<text x="66.3" y="123.5">U15</text>
<text x="73.7" y="124.7">GND</text>
<text x="231.5" y="125.8" transform="rotate(-90 231.5 125.8)">A2</text>
<text x="241.7" y="125.7" transform="rotate(-90 241.7 125.7)">11</text>
<text x="248.1" y="120.2">Relay</text>
<text x="23" y="129.2">DIN7</text>
<text x="29.5" y="126.7">R67</text>
<text x="31.4" y="131.7">3k</text>
<text x="41.9" y="131.8">C11</text>
<text x="48.4" y="131.7">R75</text>
<text x="56.6" y="130.5">1.5</text>
<text x="61.1" y="128.3">1</text>
<text x="73.8" y="128.3">4</text>
<text x="231.5" y="130.9" transform="rotate(-90 231.5 130.9)">A1</text>
<text x="244.2" y="130.8" transform="rotate(-90 244.2 130.8)">14</text>
<text x="249.8" y="126.6">DO6_C2</text>
<text x="249.8" y="129.2">DO7_C1</text>
<text x="10.4" y="135.9">C</text>
<text x="41.7" y="134.2">C</text>
<text x="48.4" y="134">5k</text>
<text x="53.6" y="134.3">D15</text>
<text x="61.1" y="133.3">2</text>
<text x="73.8" y="133.3">3</text>
<text x="248" y="135.7">K7</text>
<text x="248.1" y="138">Relay</text>
<text x="285.4" y="135.9">C</text>
<text x="29.5" y="141.9">R68</text>
<text x="36.9" y="141.2">GND</text>
<text x="61.1" y="143.5">1</text>
<text x="64.5" y="141">LTV-817</text>
<text x="66.3" y="138.7">U16</text>
<text x="73.7" y="139.9">GND</text>
<text x="73.8" y="143.5">4</text>
<text x="231.5" y="143.6" transform="rotate(-90 231.5 143.6)">A2</text>
<text x="241.7" y="143.5" transform="rotate(-90 241.7 143.5)">11</text>
<text x="23" y="144.4">DIN8</text>
<text x="31.4" y="147">3k</text>
<text x="41.7" y="149.4">C</text>
<text x="41.9" y="147.1">C12</text>
<text x="48.4" y="149.3">5k</text>
<text x="48.4" y="147">R76</text>
<text x="53.6" y="149.5">D16</text>
<text x="56.6" y="145.7">1.5</text>
<text x="61.1" y="148.6">2</text>
<text x="73.8" y="148.6">3</text>
<text x="231.5" y="148.7" transform="rotate(-90 231.5 148.7)">A1</text>
<text x="244.2" y="148.5" transform="rotate(-90 244.2 148.5)">14</text>
<text x="249.8" y="146.9">DO8_C1</text>
<text x="249.8" y="144.4">DO7_C2</text>
<text x="73.7" y="155.2">GND</text>
<text x="248" y="153.4">K8</text>
<text x="248.1" y="155.7">Relay</text>
<text x="36.9" y="156.5">GND</text>
<text x="231.5" y="161.4" transform="rotate(-90 231.5 161.4)">A2</text>
<text x="241.7" y="161.2" transform="rotate(-90 241.7 161.2)">11</text>
<text x="249.8" y="162.2">DO8_C2</text>
<text x="10.4" y="185.9">D</text>
<text x="285.4" y="185.9">D</text>
<text x="35" y="199.9">1</text>
<text x="85" y="199.9">2</text>
<text x="135" y="199.9">3</text>
<text x="185" y="199.9">4</text>
<text x="235" y="199.9">5</text>
<text x="285" y="199.9">6</text>
</g>
</svg>
